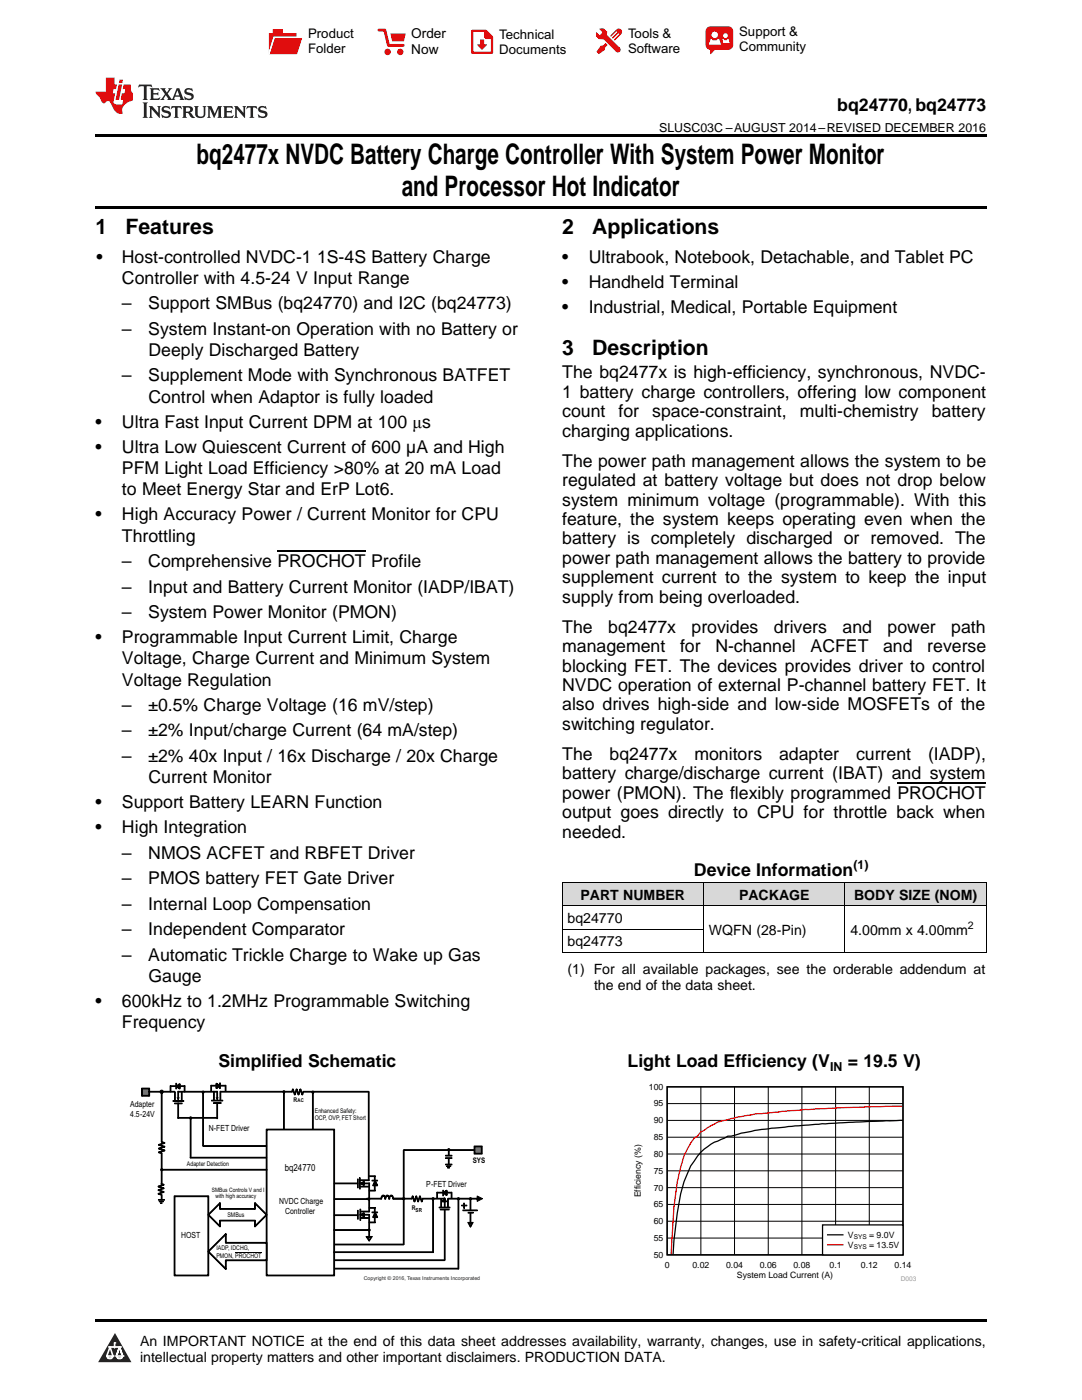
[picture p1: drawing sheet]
<svg xmlns="http://www.w3.org/2000/svg" width="216mm" height="279mm" viewBox="0 0 216 279" stroke-linecap="round" stroke-linejoin="round" font-family="sans-serif">
<g fill="#d8d8d8">
<path d="M112.2 176.1h28.2v4.7h-28.2z"/>
<path d="M140.4 176.1h28.2v4.7h-28.2z"/>
<path d="M168.6 176.1h28.2v4.7h-28.2z"/>
</g>
<path d="M22.9 266l3.3 5.9h-6.6z" fill="#231f20"/>
<path d="M21.3 270.6h1.2l-.3 .5h-.3a.53 .53 0 0 1-.6-.5z" fill-rule="evenodd" fill="#fff"/>
<path d="M21.3 270.6h1.2l-.3 .5h-.3a.53 .53 0 0 1-.6-.5z" fill="none" stroke="#231f20" stroke-width=".33"/>
<path d="M21.3 270.6l1.2 .1-.3 .4h-.5z" fill="none" stroke="#fff" stroke-width=".33"/>
<path d="M22.9 268.9h.1" fill="none" stroke="#fff" stroke-width=".33"/>
<path d="M22.9 268v.9z" fill="#fff"/>
<path d="M22.9 268v.9z" fill="none" stroke="#fff" stroke-width=".33"/>
<circle cx="22.9" cy="268" r=".16" fill="#fff"/>
<path d="M21.8 268.8h.1" fill="none" stroke="#fff" stroke-width=".33"/>
<path d="M21.8 268.8h2.2z" fill="#fff"/>
<path d="M21.8 268.8h2.2z" fill="none" stroke="#fff" stroke-width=".33"/>
<circle cx="24" cy="268.8" r=".16" fill="#fff"/>
<path d="M23.2 270.6h.1" fill="none" stroke="#fff" stroke-width=".33"/>
<path d="M23.8 268.8l-.6 1.8z" fill="#fff"/>
<path d="M23.8 268.8l-.6 1.8z" fill="none" stroke="#fff" stroke-width=".33"/>
<path d="M23.8 268.8l.7 1.8z" fill="#fff"/>
<path d="M23.8 268.8l.7 1.8z" fill="none" stroke="#fff" stroke-width=".33"/>
<path d="M24.4 270.6h.1" fill="none" stroke="#fff" stroke-width=".33"/>
<circle cx="21.3" cy="270.6" r=".16" fill="#fff"/>
<path d="M22 268.8l-.7 1.8z" fill="#fff"/>
<path d="M22 268.8l-.7 1.8z" fill="none" stroke="#fff" stroke-width=".33"/>
<path d="M22 268.8l.5 1.8z" fill="#fff"/>
<path d="M22 268.8l.5 1.8z" fill="none" stroke="#fff" stroke-width=".33"/>
<circle cx="22.5" cy="270.6" r=".16" fill="#fff"/>
<path d="M23.3 270.6h1.2a.63 .63 0 0 1-.6 .5 .63 .63 0 0 1-.6-.5z" fill-rule="evenodd" fill="#fff"/>
<path d="M23.3 270.6h1.2a.63 .63 0 0 1-.6 .5 .63 .63 0 0 1-.6-.5z" fill="none" stroke="#231f20" stroke-width=".33"/>
<path d="M23.3 270.6h1.2l-.4 .5h-.5z" fill="none" stroke="#fff" stroke-width=".33"/>
<path d="M23.2 270.6h.1" fill="none" stroke="#fff" stroke-width=".33"/>
<circle cx="24.5" cy="270.6" r=".16" fill="#fff"/>
<path d="M19 263.2h177.8v.5h-177.8z" fill="#000"/>
<path d="M126.2 216.2h56.6v39.6h-56.6z" fill-rule="evenodd" fill="#fff"/>
<path d="M133.1 216.9h47.1v33.5h-47.1zM180.1 223.6l-16.1 .7-4.7 .4a78.8 78.8 0 0 0-11.4 1.4l-2 .6h-.7l-.6 .4a11.6 11.6 0 0 0-7.4 7.1l-.7 1.6a66.4 66.4 0 0 0-2.2 14.5" fill="none" stroke="#000" stroke-width=".25"/>
<g fill="none" stroke="#000" stroke-width=".2">
<path d="M139.8 216.9v33.5M146.6 216.9v33.5M153.3 216.9v33.5M160 216.9v33.5M166.7 216.9v33.5M173.5 216.9v33.5M133.1 237h47.1M133.1 233.7h47.1M133.1 230.3h47.1M133.1 227h47.1M133.1 223.6h47.1M133.1 220.2h47.1"/>
<path d="M133.1 247.1h47.1M133.1 243.7h47.1M133.1 240.4h47.1"/>
</g>
<path d="M180.1 220.7l-12 .4-7.4 .3-4.1 .4a69.3 69.3 0 0 0-13.4 2.1l-3.4 2-.6 .8-.7 .5a15.5 15.5 0 0 0-2.7 5.8l-.6 2.8-.7 5.1-.6 9.4" fill="none" stroke="#f00" stroke-width=".25"/>
<path d="M164.1 244.5h16.1v5.9h-16.1z" fill-rule="evenodd" fill="#fff"/>
<path d="M164.1 244.5h16.1v5.9h-16.1zM165.1 246.4h3.1" fill="none" stroke="#000" stroke-width=".25"/>
<path d="M165.1 248.4h3.1" fill="none" stroke="#f00" stroke-width=".25"/>
<g fill="#000">
<path d="M76.5 238.5l.3 .2 .1 .6h-.1z" fill-rule="evenodd"/>
<path d="M76.2 238.7l.2-.2 .1 .2-.2 .1-.2 .5h-.1z" fill-rule="evenodd"/>
<path d="M77.3 238.5l.3 .2 .2 .6h-.2z" fill-rule="evenodd"/>
<path d="M77 238.7l.2-.2 .1 .2-.2 .1-.2 .5h-.1z" fill-rule="evenodd"/>
<path d="M78.1 238.5l.3 .2 .2 .6h-.2z" fill-rule="evenodd"/>
<path d="M77.8 238.7l.3-.2v.2l-.2 .1-.1 .5h-.2z" fill-rule="evenodd"/>
</g>
<path d="M76.2 238.7l.2-.2 .1 .2-.2 .1-.2 .5h-.1zM76.5 238.5l.3 .2 .1 .6h-.1zM77 238.7l.2-.2 .1 .2-.2 .1-.2 .5h-.1zM77.3 238.5l.3 .2 .2 .6h-.2zM77.8 238.7l.3-.2v.2l-.2 .1-.1 .5h-.2zM78.1 238.5l.3 .2 .2 .6h-.2z" fill="none" stroke="#000" stroke-width=".2"/>
<path d="M53.2 225.4h13.5v29.1h-13.5z" fill-rule="evenodd" fill="#fff"/>
<g fill="#000">
<path d="M43 219h.7l-.4 .6zM72 236.2l.6-.3v.6zM72 242.4l.6-.3v.7z"/>
<path d="M42.6 217.8h.2v1.8h-.2z" fill-rule="evenodd"/>
<path d="M43.3 217.8h.1v1.6h-.1z" fill-rule="evenodd"/>
<path d="M43.9 217.8h.2v1.8h-.2z" fill-rule="evenodd"/>
<path d="M58.4 217.3l.5 1.1h-.2l.4-1.1 .5 1.1h-.1l.5-1.1 .4 1.1h-.2l.2-.5h.2l-.2 .6h-.2l-.3-1.1h.1l-.5 1.1-.4-1.1h.2l-.5 1.1-.4-1.1h.1l-.2 .5h-.1z" fill-rule="evenodd"/>
<path d="M31.6 236.8l1-.4v.1l-.5-.2 .1-.1 .5 .2-1.1 .5v-.2l1.1 .5-1.1 .4v-.2l1.1 .4-1.1 .5v-.1l.6 .1-.1 .2-.5-.3 1-.4v.2l-1-.5 1-.4v.1z" fill-rule="evenodd"/>
<path d="M32.2 238.4h.1v1.1h-.1z" fill-rule="evenodd"/>
<path d="M32.2 217.9h.1v10h-.1zM31.9 217.9a.35 .35 0 0 1 .7 0 .35 .35 0 0 1-.7 0z" fill-rule="evenodd"/>
<path d="M31.6 228.4l1.2-.4v.2l-.6-.2 .1-.2 .6 .2-1.2 .6v-.2l1.2 .4-1.2 .5v-.2l1.2 .5v.1l-1.2 .4v-.2l.6 .2-.1 .1-.6-.3 1.2-.4v.2l-1.2-.5 1.2-.4v.1l-1.1-.3z" fill-rule="evenodd"/>
<path d="M32.3 233.4h21v.1h-21zM32.1 233.4a.21 .21 0 0 1 .4 0 .21 .21 0 0 1-.4 0z" fill-rule="evenodd"/>
<path d="M34.7 238.7h6.9v15.9h-6.9zM34.9 238.7v15.8h-.1h6.8h-.1v-15.8l.1 .1h-6.8z" fill-rule="evenodd"/>
<path d="M53.1 225.3h13.7v29.3h-13.7zM53.2 225.5l.1-.1v29.1h-.1h13.5h-.1v-29.1l.1 .1z" fill-rule="evenodd"/>
<path d="M66.7 239.2h6.9v.2h-6.9zM73.4 239.3a.21 .21 0 0 1 .4 0 .21 .21 0 0 1-.4 0z" fill-rule="evenodd"/>
<path d="M71.3 235.3h.2v1.8h-.2z" fill-rule="evenodd"/>
<path d="M71.8 236.1h1.9v.2h-1.9z" fill-rule="evenodd"/>
<path d="M71.9 236.7h1.8v.2h-1.8z" fill-rule="evenodd"/>
<path d="M71.9 235.5h1.8v.1h-1.8z" fill-rule="evenodd"/>
<path d="M71.9 236.1l.8-.3v.7zM72 236.1l.7 .3-.2 .1v-.6h.2l-.7 .4z" fill-rule="evenodd"/>
<path d="M82.3 238.7l.5 1.1h-.2l.4-1.1 .5 1.1h-.1l.4-1.1 .4 1.1h-.1l.2-.6 .1 .1-.2 .5h-.1l-.4-1h.2l-.5 1.1-.4-1.1h.1l-.4 1.1-.4-1.1h.1l-.2 .5-.1-.1z" fill-rule="evenodd"/>
<path d="M86.3 239.2h.2v10.7h-.2zM86.2 239.2a.21 .21 0 0 1 .4 0 .21 .21 0 0 1-.4 0z" fill-rule="evenodd"/>
<path d="M71.3 241.6h.2v1.7h-.2z" fill-rule="evenodd"/>
<path d="M71.8 242.4h1.9v.1h-1.9z" fill-rule="evenodd"/>
<path d="M71.9 243h1.8v.2h-1.8z" fill-rule="evenodd"/>
<path d="M71.9 241.7h1.8v.2h-1.8z" fill-rule="evenodd"/>
<path d="M71.9 242.4l.8-.4v.8zM72 242.4l.7 .3-.2 .1v-.7l.2 .1-.7 .3z" fill-rule="evenodd"/>
<path d="M73.2 246.8l.5 .7h-.1l.5-.7v.1h-.9zM73 246.8h1.3l-.6 .9z" fill-rule="evenodd"/>
</g>
<g fill="none" stroke="#000" stroke-width=".2">
<path d="M32.2 217.9h.1v10h-.1zM42.2 219.6h2.3v.1h-2.3zM42.2 219.6h2.3M42.6 217.8h.2v1.8h-.2zM43.3 217.8h.1v1.6h-.1zM43.9 217.8h.2v1.8h-.2zM44 217.8h14.3v.2h-14.3zM44 217.9h14.3M58.4 217.3l.5 1.1h-.2l.4-1.1 .5 1.1h-.1l.5-1.1 .4 1.1h-.2l.2-.5h.2l-.2 .6h-.2l-.3-1.1h.1l-.5 1.1-.4-1.1h.2l-.5 1.1-.4-1.1h.1l-.2 .5h-.1zM60.5 217.8h13.1v.2h-13.1zM60.5 217.9h13.1v17.7M73.5 217.9h.2v17.7h-.2z"/>
<path d="M31.6 236.8l1-.4v.1l-.5-.2 .1-.1 .5 .2-1.1 .5v-.2l1.1 .5-1.1 .4v-.2l1.1 .4-1.1 .5v-.1l.6 .1-.1 .2-.5-.3 1-.4v.2l-1-.5 1-.4v.1zM31.6 228.4l1.2-.4v.2l-.6-.2 .1-.2 .6 .2-1.2 .6v-.2l1.2 .4-1.2 .5v-.2l1.2 .5v.1l-1.2 .4v-.2l.6 .2-.1 .1-.6-.3 1.2-.4v.2l-1.2-.5 1.2-.4v.1l-1.1-.3zM32.2 230.2h.1v6.1h-.1zM32.2 238.4h.1v1.1h-.1zM32.3 233.4h21v.1h-21zM32.3 230.2v6.1M34.7 238.7h6.9v15.9h-6.9zM34.9 238.7l-.1 .1h6.8l-.1-.1v15.8h.1h-6.8h.1zM35.5 223h7.9v.2h-7.9zM35.5 223.1h7.9M43.3 220.1h.1v3.2h-.1zM43.3 220.1v3.2"/>
<path d="M53.1 225.3h13.7v29.3h-13.7zM53.2 225.5h13.5l-.1-.1v29.1h.1h-13.5h.1v-29.1zM66.7 236.1h4.7v.2h-4.7zM66.7 239.2h6.9v.2h-6.9zM66.7 236.2h4.7M71.3 235.3h.2v1.8h-.2zM71.7 235.1h.2v2.2h-.2zM71.8 236.1h1.9v.2h-1.9zM71.8 235.1v2.2M71.9 236.7h1.8v.2h-1.8zM71.9 235.5h1.8v.1h-1.8zM71.9 236.1l.8-.3v.7z"/>
<path d="M72 236.1v.2l.7-.4h-.2v.6l.2-.1zM73.6 236.1h.1v5.8h-.1zM73.7 236.1v5.8M80.5 239.1h.1v9.3h-.1zM80.6 239.1v9.3M82.3 238.7l.5 1.1h-.2l.4-1.1 .5 1.1h-.1l.4-1.1 .4 1.1h-.1l.2-.6 .1 .1-.2 .5h-.1l-.4-1h.2l-.5 1.1-.4-1.1h.1l-.4 1.1-.4-1.1h.1l-.2 .5-.1-.1zM86.3 239.2h.2v10.7h-.2zM66.7 242.4h4.7v.2h-4.7zM66.7 242.5h4.7M71.3 241.6h.2v1.7h-.2zM71.8 241.3h.2v2.3h-.2zM71.8 242.4h1.9v.1h-1.9z"/>
<path d="M71.9 241.3v2.3M71.9 243h1.8v.2h-1.8zM71.9 241.7h1.8v.2h-1.8zM71.9 242.4l.8-.4v.8zM72 242.4v.1l.7-.3-.2-.1v.7l.2-.1zM73 246.8h1.3l-.6 .9zM73.2 246.8v.1h.9v-.1l-.5 .7h.1zM73.6 242.5h.1v4.4h-.1zM73.7 242.5v4.4"/>
<circle cx="32.3" cy="217.9" r=".32"/>
<circle cx="32.3" cy="233.4" r=".21"/>
<circle cx="73.6" cy="239.3" r=".21"/>
<circle cx="86.4" cy="239.2" r=".21"/>
</g>
<path d="M28.3 217.2h1.5v1.5h-1.5z" fill-rule="evenodd" fill="#06f"/>
<g fill="#000">
<path d="M35.2 219h.7l-.3 .6z"/>
<path d="M28.2 217.2h1.7v1.6h-1.7zM28.3 217.3l.1-.1v1.5l-.1-.1h1.5l-.1 .1v-1.5l.1 .1z" fill-rule="evenodd"/>
<path d="M34.8 218h.2v1.7h-.2z" fill-rule="evenodd"/>
<path d="M35.5 217.8h.1v1.6h-.1z" fill-rule="evenodd"/>
<path d="M36.2 217.9h.2v1.8h-.2z" fill-rule="evenodd"/>
<path d="M40.4 218h.2v10.7h-.2zM40.3 218a.21 .21 0 0 1 .4 0 .21 .21 0 0 1-.4 0z" fill-rule="evenodd"/>
<path d="M56.6 217.9h.1v7.4h-.1zM56.4 217.9a.25 .25 0 0 1 .5 0 .25 .25 0 0 1-.5 0z" fill-rule="evenodd"/>
<path d="M62.3 218h.2v7.3h-.2zM62.2 218a.21 .21 0 0 1 .4 0 .21 .21 0 0 1-.4 0z" fill-rule="evenodd"/>
<path d="M31.6 239.4h1.2v.1h-1.2z" fill-rule="evenodd"/>
<path d="M31.8 239.7h.8v.2h-.8z" fill-rule="evenodd"/>
<path d="M34.8 220.1h1.6v.2h-1.6z" fill-rule="evenodd"/>
<path d="M38 223.1h.1v7.9h-.1zM37.8 223.1a.25 .25 0 0 1 .5 0 .25 .25 0 0 1-.5 0z" fill-rule="evenodd"/>
<path d="M42.6 220h1.5v.2h-1.5z" fill-rule="evenodd"/>
<path d="M89.4 239.1h5.9v.2h-5.9zM95.2 238.7l1.1 .5-1.1 .6z" fill-rule="evenodd"/>
<path d="M93.8 239.2h.2v2.3h-.2zM93.7 239.2a.21 .21 0 0 1 .4 0 .21 .21 0 0 1-.4 0z" fill-rule="evenodd"/>
<path d="M32 240h.3v.2h-.3z" fill-rule="evenodd"/>
<path d="M66.6 245.4h7.1v.2h-7.1zM73.4 245.5a.25 .25 0 0 1 .5 0 .25 .25 0 0 1-.5 0z" fill-rule="evenodd"/>
<path d="M92.1 240.5h1.1v.2h-1.1z" fill-rule="evenodd"/>
<path d="M92.5 240.1h.2v1h-.2z" fill-rule="evenodd"/>
<path d="M93.4 242h1v.1h-1z" fill-rule="evenodd"/>
<path d="M93.5 244l.4 .7h-.1l.4-.7 .1 .1h-.8zM93.3 244h1.1l-.5 .9z" fill-rule="evenodd"/>
</g>
<g fill="none" stroke="#000" stroke-width=".2">
<path d="M28.2 217.2h1.7v1.6h-1.7zM28.3 217.3h1.5l-.1-.1v1.5l.1-.1h-1.5l.1 .1v-1.5zM29.7 217.8h5.2v.2h-5.2zM29.7 217.9h5.2M34.5 219.6h2.2v.2h-2.2zM34.5 219.7h2.2M34.8 218h.2v1.7h-.2zM35.5 217.8h.1v1.6h-.1zM35.6 217.8h7.7v.2h-7.7zM35.6 217.9h7.7M36.2 217.9h.2v1.8h-.2zM40.4 218h.2v10.7h-.2z"/>
<path d="M56.6 217.9h.1v7.4h-.1zM62.3 218h.2v7.3h-.2zM31.6 239.4h1.2v.1h-1.2zM31.8 239.7h.8v.2h-.8zM34.8 220.1h1.6v.2h-1.6zM35.5 220.1h.1v3.1h-.1zM35.6 220.1v3.1M38 231h15.2v.1h-15.2zM38 223.1h.1v7.9h-.1zM38 231h15.2M40.5 228.6h12.7v.2h-12.7zM40.5 228.7h12.7"/>
<path d="M42.6 220h1.5v.2h-1.5zM89.4 239.1h5.9v.2h-5.9zM93.8 239.2h.2v2.3h-.2zM95.2 238.7l1.1 .5-1.1 .6zM32 240h.3v.2h-.3zM66.6 249.8h19.9v.2h-19.9zM66.6 245.4h7.1v.2h-7.1zM66.6 249.9h19.9M66.8 248.3h13.8v.2h-13.8zM66.8 248.4h13.8M92.1 240.5h1.1v.2h-1.1zM92.4 241.5h2.8v.1h-2.8z"/>
<path d="M92.4 241.6h2.8M92.5 240.1h.2v1h-.2zM93.3 244h1.1l-.5 .9zM93.4 242h1v.1h-1zM93.5 244v.1h.8l-.1-.1-.4 .7h.1zM93.8 242.1h.2v2h-.2zM93.9 242.1v2"/>
<circle cx="40.5" cy="218" r=".21"/>
<circle cx="56.7" cy="217.9" r=".21"/>
<circle cx="62.4" cy="218" r=".21"/>
<circle cx="38" cy="223.1" r=".21"/>
<circle cx="93.9" cy="239.2" r=".21"/>
<circle cx="73.7" cy="245.5" r=".21"/>
</g>
<path d="M94.7 228.8h1.4v1.4h-1.4z" fill-rule="evenodd" fill="#06f"/>
<g fill="#000">
<path d="M88.7 239.1l.3 .7h-.7z"/>
<path d="M88.6 239.2h.1l-.3 .6-.1-.1h.7l-.1 .1zM88.6 239.1l.4 .8-.7-.1z" fill-rule="evenodd"/>
<path d="M94.6 228.7h1.6v1.6h-1.6zM94.7 228.9l.1-.1v1.4h-.1h1.4h-.1v-1.4l.1 .1z" fill-rule="evenodd"/>
<path d="M87.9 241.3h1.7v.2h-1.7z" fill-rule="evenodd"/>
<path d="M87.9 239.2h.2v1.8h-.2z" fill-rule="evenodd"/>
<path d="M88.7 239.1h.1v1.9h-.1z" fill-rule="evenodd"/>
<path d="M89.3 239.2h.2v1.8h-.2z" fill-rule="evenodd"/>
</g>
<path d="M87.9 239.2h.2v1.8h-.2zM88.6 239.2l.3 .6 .1-.1h-.7l.1 .1 .3-.6zM88.6 239.1l.4 .8-.7-.1zM88.7 239.1h.1v1.9h-.1zM89.3 239.2h.2v1.8h-.2zM94.6 228.7h1.6v1.6h-1.6zM94.7 228.9h1.4l-.1-.1v1.4h.1h-1.4h.1v-1.4zM87.6 240.9h2.2v.2h-2.2zM87.6 241h2.2M87.9 241.3h1.7v.2h-1.7z" fill="none" stroke="#000" stroke-width=".2"/>
<path d="M41.6 242.4l2.3-2.3v1.2h7v-1.2l2.3 2.3-2.3 2.4v-1.2h-7v1.2z" fill-rule="evenodd" fill="#fff"/>
<path d="M43.8 240.1h.2v1.2l-.1-.1h7l-.1 .1 .1-1.3 2.4 2.4-2.4 2.4-.1-1.2 .1 .1h-7l.1-.1-.1 1.2-2.4-2.4zM43.8 240.1l.2 .1-2.4 2.3v-.1l2.4 2.3-.2 .1 .1-1.3h7l.1 1.3-.2-.1 2.3-2.3v.1l-2.3-2.3 .2-.1-.1 1.2h-7z" fill-rule="evenodd" fill="#000"/>
<path d="M43.8 240.1l.1 1.2h7l.1-1.2-.2 .1 2.3 2.3v-.1l-2.3 2.3 .2 .1-.1-1.3h-7l-.1 1.3 .2-.1-2.4-2.3v.1l2.4-2.3zM43.8 240.1h.2v1.2l-.1-.1h7l-.1 .1 .1-1.3 2.4 2.4-2.4 2.4-.1-1.2 .1 .1h-7l.1-.1-.1 1.2-2.4-2.4z" fill="none" stroke="#000" stroke-width=".2"/>
<path d="M41.6 249.8l3.5-3.5v1.7h8.1v3.5h-8.1v1.8z" fill-rule="evenodd" fill="#fff"/>
<g fill="#000">
<path d="M35.3 216.8l.5-.4v.8zM43.2 216.3l.6 .4-.6 .4zM74.9 235.7l.4 .9h-.8zM88.5 238.1l.6-.4v.8zM74.9 242l.4 .9h-.8z"/>
<path d="M33.9 216.7h.2v1.2h-.2z" fill-rule="evenodd"/>
<path d="M35.1 216.2h.1v1.1h-.1z" fill-rule="evenodd"/>
<path d="M35.2 216.7l.7-.4v1h-.1l-.6-.4zM35.3 216.7l.6 .4-.2 .1v-.8l.2 .1-.6 .4z" fill-rule="evenodd"/>
<path d="M36.8 216.7h.1v1.2h-.1z" fill-rule="evenodd"/>
<path d="M42 216.6h.2v1.2h-.2z" fill-rule="evenodd"/>
<path d="M43.1 216.4l.2-.1v.8l-.2-.1 .6-.4v.2zM43.1 216.3l.2-.1 .6 .5-.7 .5-.1-.1z" fill-rule="evenodd"/>
<path d="M43.8 216.1h.2v1.1h-.2z" fill-rule="evenodd"/>
<path d="M44.9 216.6h.2v1.2h-.2z" fill-rule="evenodd"/>
<path d="M73.7 234.7h1.2v.1h-1.2z" fill-rule="evenodd"/>
<path d="M73.7 237.5h1.2v.2h-1.2z" fill-rule="evenodd"/>
<path d="M74.2 235.5h1.1v.2h-1.1z" fill-rule="evenodd"/>
<path d="M74.8 235.6l.5 1h-.9zM74.8 235.7h.1l-.4 .9v-.1h.8l-.1 .1z" fill-rule="evenodd"/>
<path d="M78.5 239.1h2.1v.2h-2.1zM80.3 239.2a.25 .25 0 0 1 .5 0 .25 .25 0 0 1-.5 0z" fill-rule="evenodd"/>
<path d="M87.1 237.9h.2v1.3h-.2z" fill-rule="evenodd"/>
<path d="M88.3 237.5h.2v1.2h-.2z" fill-rule="evenodd"/>
<path d="M88.9 230.6h1.3v.1h-1.3z" fill-rule="evenodd"/>
<path d="M88.9 231h1.3v.2h-1.3z" fill-rule="evenodd"/>
<path d="M88.9 232.3h1.3v.2h-1.3z" fill-rule="evenodd"/>
<path d="M89.1 232.6h.8v.2h-.8z" fill-rule="evenodd"/>
<path d="M88.5 238l.7-.4v.9l-.2 .1-.5-.4zM88.6 238l.6 .4-.2 .1v-.8l.2 .1-.6 .4z" fill-rule="evenodd"/>
<path d="M89.3 233h.4v.1h-.4z" fill-rule="evenodd"/>
<path d="M89.5 231.2h.1v1.1h-.1z" fill-rule="evenodd"/>
<path d="M89.5 229.4h.1v1.2h-.1zM89.3 229.4a.25 .25 0 0 1 .5 0 .25 .25 0 0 1-.5 0z" fill-rule="evenodd"/>
<path d="M90 237.9h.2v1.3h-.2z" fill-rule="evenodd"/>
<path d="M91.4 239.2h.2v14.1h-.2zM91.3 239.2a.21 .21 0 0 1 .4 0 .21 .21 0 0 1-.4 0z" fill-rule="evenodd"/>
<path d="M45 246.2l.1 .1v1.7v-.1l8.2 .1v3.6h-8.2v-.1v1.8h-.1l-3.5-3.5zM45 246.3h.1l-3.5 3.5v-.1l3.5 3.5-.1 .1 .1-1.9h8.1l-.1 .1v-3.5l.1 .1h-8.1z" fill-rule="evenodd"/>
<path d="M73.7 241h1.2v.1h-1.2z" fill-rule="evenodd"/>
<path d="M73.7 243.9h1.2v.1h-1.2z" fill-rule="evenodd"/>
<path d="M74.2 241.9h1.1v.1h-1.1z" fill-rule="evenodd"/>
<path d="M74.8 242l.5 1h-.9zM74.8 242.1h.1l-.4 .8v-.1h.8l-.1 .1z" fill-rule="evenodd"/>
</g>
<g fill="none" stroke="#000" stroke-width=".2">
<path d="M112.2 176.1h84.6M112.2 176.1v14M140.4 176.1v14M168.6 176.1v14M196.8 176.1v14M112.2 190.1h84.6M112.2 185.4h28.2M112.2 180.7h84.6M33.9 216.7h.2v1.2h-.2zM34 216.7h2.9v.1h-2.9zM34 216.8h2.9M35.1 216.2h.1v1.1h-.1z"/>
<path d="M35.2 216.7l.7-.4v1h-.1l-.6-.4zM35.3 216.7l.6 .4-.2 .1v-.8l.2 .1-.6 .4zM36.8 216.7h.1v1.2h-.1zM42 216.6h.2v1.2h-.2zM42.1 216.6h2.9v.2h-2.9zM42.1 216.7h2.9M43.1 216.3l.2-.1 .6 .5-.7 .5-.1-.1zM43.1 216.4l.2-.1v.8l-.2-.1 .6-.4v.2zM43.8 216.1h.2v1.1h-.2zM44.9 216.6h.2v1.2h-.2zM73.2 239.1h2.9v.2h-2.9zM73.2 239.2h2.9"/>
<path d="M73.7 234.7h1.2v.1h-1.2zM73.7 237.5h1.2v.2h-1.2zM74.2 235.5h1.1v.2h-1.1zM74.7 234.7h.2v2.9h-.2zM74.8 234.7v2.9M74.8 235.7l.4 .9 .1-.1h-.8v.1l.4-.9zM74.8 235.6l.5 1h-.9zM78.5 239.1h2.1v.2h-2.1zM78.5 239.1h3.7v.2h-3.7zM78.5 239.2h3.7M80.5 229.5h.1v9.8h-.1zM80.6 229.4h14.1v.2h-14.1z"/>
<path d="M84.2 239.1h4.5v.2h-4.5zM84.2 239.2h4.5M87.1 237.9h.2v1.3h-.2zM87.2 237.9h2.9v.2h-2.9zM87.2 238h2.9M88.3 237.5h.2v1.2h-.2zM88.5 238l.7-.4v.9l-.2 .1-.5-.4zM88.6 238l.6 .4-.2 .1v-.8l.2 .1-.6 .4zM88.9 230.6h1.3v.1h-1.3zM88.9 231h1.3v.2h-1.3zM88.9 232.3h1.3v.2h-1.3zM89.1 232.6h.8v.2h-.8z"/>
<path d="M89.3 233h.4v.1h-.4zM89.5 229.4h.1v1.2h-.1zM89.5 231.2h.1v1.1h-.1zM90 237.9h.2v1.3h-.2zM91.4 239.2h.2v14.1h-.2zM94.7 229.5h-14.1v9.8M45 246.3l.1 1.8h8.1l-.1-.1v3.5l.1-.1h-8.1l-.1 1.9 .1-.1-3.5-3.5v.1l3.5-3.5zM45 246.2l.1 .1v1.7v-.1l8.2 .1v3.6h-8.2v-.1v1.8h-.1l-3.5-3.5zM46.9 250h5.3M66.8 251.4h21.9v.2h-21.9zM66.8 253.1h24.7v.2h-24.7zM66.8 251.5h21.9"/>
<path d="M66.8 253.2h24.7M73.7 241h1.2v.1h-1.2zM73.7 243.9h1.2v.1h-1.2zM74.2 241.9h1.1v.1h-1.1zM74.7 241.1h.2v2.8h-.2zM74.8 241.1v2.8M74.8 242.1l.4 .8 .1-.1h-.8v.1l.4-.8zM74.8 242l.5 1h-.9zM88.7 241.5h.1v10h-.1zM88.7 241.5v10"/>
<circle cx="80.6" cy="239.2" r=".21"/>
<circle cx="89.5" cy="229.4" r=".21"/>
<circle cx="91.5" cy="239.2" r=".21"/>
</g>
<path d="M19 26.8h177.8v.6h-177.8zM19 41.2h177.8v.5h-177.8zM112.2 190.1h.1zM168.5 190.1h.1zM196.7 190.1h.1z" fill="#000"/>
<path d="M27.7 16.9l-.1 .6 .6-.3h.5v.2v2.2l-.2 .4h1l-.2-.4v-2.2v-.2h.5l.6 .3-.2-.6zM29.9 17.6l.2 .4v1.6l-.2 .4h1.9l.1-.6a1.09 1.09 0 0 1-1.3 .1v-.6h.6l.4 .2v-.7l-.2 .2h-.8v-.6l.2-.1a1.01 1.01 0 0 1 1 .3l-.1-.6zM32 17.6l.9 1.2-1 1.2h.9l-.2-.3 .5-.7 .5 .7-.3 .3h1.7l-.2-.3 .1-.4h1l.1 .4-.2 .3h1l-.3-.4-.7-2h-.5l-1 2.2-.8-1.1 .9-1.1h-.9l.2 .2-.4 .7-.4-.7 .2-.2zM35.4 18l.4 1h-.8zM37 17.7a.66 .66 0 0 0-.2 .8 .66 .66 0 0 0 .6 .4l.7 .2 .1 .2a.8 .8 0 0 1-.7 .4 .8 .8 0 0 1-.7-.5l.1 .8 .2-.2a.94 .94 0 0 0 1.1 .1 .94 .94 0 0 0 .4-.9 1.48 1.48 0 0 0-1.3-.6v-.4a1.1 1.1 0 0 1 1.2 .2l-.2-.6-.2 .1-.5-.1zM28.5 20.4l.2 .4v2.3l-.2 .4h1l-.2-.4v-2.3l.2-.4zM29.7 21.2l.2 .4v1.5l-.2 .4h.8l-.3-.4 .1-1.3 1.6 1.8v-2l.2-.4h-.7l.2 .2v1.1l-1.2-1.3zM32.5 21.3a.66 .66 0 0 0-.2 .8 .66 .66 0 0 0 .6 .4l.6 .2 .2 .2a.8 .8 0 0 1-.8 .4 .8 .8 0 0 1-.7-.5l.2 .7 .2-.1a.94 .94 0 0 0 1 .1 .94 .94 0 0 0 .5-1 1.47 1.47 0 0 0-1.3-.6l-.1-.3a1.1 1.1 0 0 1 1.3 .2l-.2-.6-.2 .1-.5-.2zM34.3 21.2l-.2 .6a.64 .64 0 0 1 .8-.3v1.6l-.2 .4h1l-.3-.4 .1-1.6a.66 .66 0 0 1 .8 .3l-.2-.6zM36.3 21.2l.3 .4v1.5l-.3 .4h1l-.2-.2v-.7h.5l.1 .1a.8 .8 0 0 0 1.2 .7l-1-1a.62 .62 0 0 0 .6-.5 .62 .62 0 0 0-.6-.7zM37.1 21.5h.1a.48 .48 0 0 1 .6 0 .48 .48 0 0 1 .1 .6l-.2 .1-.6 .1zM38.7 21.2l.2 .2a2.29 2.29 0 0 0 .4 2 1.05 1.05 0 0 0 1.7-.7v-1.3l.2-.2h-.8l.2 .4v1.1a.61 .61 0 0 1-.6 .6 .61 .61 0 0 1-.6-.6v-1.1l.3-.4zM41.3 21.2l.3 .4v1.5l-.3 .4h.8l-.2-.4v-1.4l.8 1.9 .9-1.9v1.4l-.2 .4h.9l-.2-.4v-1.5l.2-.4h-.8l-.7 1.5-.6-1.5zM44.5 21.2l.2 .4v1.5l-.2 .4h1.9l.2-.6a1.1 1.1 0 0 1-1.4 .2v-.7h.6l.4 .2v-.6l-.2 .1-.8 .1v-.6l.2-.1a1.02 1.02 0 0 1 1.1 .2l-.2-.5zM46.7 21.2l.2 .4v1.5l-.2 .4h.8l-.3-.4 .1-1.3 1.6 1.8v-2l.2-.4h-.7l.2 .2v1.1l-1.2-1.3zM49.3 21.2l-.1 .6a.64 .64 0 0 1 .8-.3v1.6l-.3 .4h1l-.2-.4v-1.6a.66 .66 0 0 1 .8 .3l-.1-.6zM51.7 21.3a.66 .66 0 0 0-.2 .7 .66 .66 0 0 0 .7 .5l.6 .2 .1 .2a.8 .8 0 0 1-.7 .4 .8 .8 0 0 1-.7-.5l.1 .7 .2-.1a.94 .94 0 0 0 1.1 .1 .94 .94 0 0 0 .4-1 1.48 1.48 0 0 0-1.2-.6l-.1-.3a1.1 1.1 0 0 1 1.2 .2l-.2-.6-.1 .1-.6-.2z" fill="#231f20"/>
<path d="M21.1 15.5v2.8h-2v.4l.9 .9a.96 .96 0 0 0 1 1 .59 .59 0 0 1 .5-.4 .59 .59 0 0 1 .5 .3l.4 .8a1.61 1.61 0 0 0 2.1 1.3 1.63 1.63 0 0 1 1.1-2.2l.9-.3v-1.5a1.6 1.6 0 0 1-.4-1.7h-1.4l-.2 .9h.5l-.2 .8h-.5l-.2 1v.3h.5l-.2 .9h-.7a.74 .74 0 0 1-1-.6l.3-1.6h-.5l.2-.8h.5l.1-.9h-.4v-1.4zM23.7 16.9l-.7 3h.8l.6-3zM23.8 15.9l-.1 .7h.7l.2-.7z" fill="#ee1d23"/>
<g fill="#d60000">
<path d="M54.4 5.8h2v.8h2.8v4.2h-5.5v-4.2h.7z" fill-rule="evenodd"/>
<path d="M54.7 7.5h5.6l-1 3.3h-5.6z" fill-rule="evenodd"/>
</g>
<path d="M54.6 7.4h5.8l-.1 .1h-5.5l-1.1 3.3z" fill-rule="evenodd" fill="#fff"/>
<path d="M54.6 7.4h5.8l-.1 .1h-5.5l-1.1 3.3z" fill="none" stroke="#fff" stroke-width=".2"/>
<path d="M75.6 6h1.2l.7 3.1h3" fill="none" stroke="#d60000" stroke-width=".56"/>
<g fill="#d60000">
<path d="M77.9 6.7h3.1l-.4 1.5h-2.3z" fill-rule="evenodd"/>
<circle cx="77.3" cy="10.4" r=".64"/>
<circle cx="79.9" cy="10.4" r=".64"/>
</g>
<path d="M94.2 6.2h2.7l1.3 1.2v3.1h-4z" fill="none" stroke="#d60000" stroke-width=".44"/>
<g fill="#d60000">
<path d="M95.8 7.9h.8v1h.6l-1 1.1-1-1v-.1h.6z" fill-rule="evenodd"/>
<path d="M96.6 6.2h.3l1.3 1.2v.4h-1.3l-.3-.4z" fill-rule="evenodd"/>
<path d="M119.6 5.7h.9l.6 .6 .1 .7 2.5 2.5-.8 .8-2.3-2.3-1.1-.2-.6-.6v-.8l.7 .6 .5-.4v-.2l-.4-.5z" fill-rule="evenodd"/>
<path d="M119.9 9.1h.4l.5-.5 .4 .4-.5 .5v.4l-1.2 .9-.5-.5z" fill-rule="evenodd"/>
<path d="M123 5.9a.67 .67 0 0 1 .9 0 .67 .67 0 0 1 0 .9z" fill-rule="evenodd"/>
<path d="M123 5.9l.9 .9-1.2 1.2h-.2l.1-.2 .9-.9 .1-.2h-.3l-.9 1h-.2v-.2l.9-1 .1-.2h-.3l-.9 1h-.2v-.2z" fill-rule="evenodd"/>
<circle cx="123.3" cy="9.9" r=".54"/>
</g>
<path d="M121.1 6.3l-.1 .7" fill="none" stroke="#d60000" stroke-width=".2"/>
<g fill="#d60000">
<path d="M141.1 5.5l.6-.2h3.6a.95 .95 0 0 1 1 .9v2.8a.95 .95 0 0 1-1 .9h-3.6a.95 .95 0 0 1-.9-.9v-2.8z" fill-rule="evenodd"/>
<path d="M141.7 9.9h.9l-.7 .9h-.2z" fill-rule="evenodd"/>
</g>
<g fill="#fff">
<path d="M144.3 8.6h1.3z"/>
<path d="M141.8 7.8h.3l.1 .2h.8l.2-.2h.3l.4 1.1h-2.5z" fill-rule="evenodd"/>
<path d="M144.2 7.8h.2l.2 .2h.4l.2-.2h.2l.2 .8h-1.3z" fill-rule="evenodd"/>
<circle cx="142.6" cy="6.9" r=".65"/>
<circle cx="144.8" cy="7.1" r=".48"/>
</g>
<path d="M55.4 110h17.6M179.1 156.3h17.6" fill="none" stroke="#000" stroke-width=".25"/>
<g font-size="5.6">
<text x="39.2" y="32.8">bq2477x NVDC Battery Charge Controller With System Power Monitor</text>
<text x="80.2" y="39.2">and Processor Hot Indicator</text>
</g>
<g font-size="4.2">
<text x="19" y="46.7">1</text>
<text x="25" y="46.7">Features</text>
<text x="112.2" y="46.7">2</text>
<text x="118.2" y="46.7">Applications</text>
<text x="112.2" y="70.9">3</text>
<text x="118.2" y="70.9">Description</text>
</g>
<g font-size="3.5">
<text x="167.1" y="22.2">bq24770, bq24773</text>
<text x="19.2" y="52.4">•</text>
<text x="24.3" y="52.4">Host-controlled NVDC-1</text>
<text x="63.3" y="52.4">1S-4S Battery Charge</text>
<text x="112.2" y="52.4">•</text>
<text x="117.5" y="52.4">Ultrabook, Notebook, Detachable, and Tablet PC</text>
<text x="24.3" y="56.7">Controller with 4.5-24 V Input Range</text>
<text x="112.2" y="57.4">•</text>
<text x="117.5" y="57.4">Handheld Terminal</text>
<text x="24.3" y="61.7">–</text>
<text x="29.6" y="61.7">Support SMBus (bq24770) and I2C (bq24773)</text>
<text x="112.2" y="62.4">•</text>
<text x="117.5" y="62.4">Industrial, Medical, Portable Equipment</text>
<text x="24.3" y="66.8">–</text>
<text x="29.6" y="66.8">System Instant-on Operation with no Battery or</text>
<text x="29.6" y="71">Deeply Discharged Battery</text>
<text x="24.3" y="76.1">–</text>
<text x="29.6" y="76.1">Supplement Mode with Synchronous BATFET</text>
<text x="112.2" y="75.5">The bq2477x is high-efficiency, synchronous, NVDC-</text>
<text x="29.6" y="80.4">Control when Adaptor is fully loaded</text>
<text x="112.2" y="79.4">1 battery charge controllers, offering low component</text>
<text x="112.2" y="83.3">count</text>
<text x="123.4" y="83.3">for</text>
<text x="130.1" y="83.3">space-constraint,</text>
<text x="159.6" y="83.3">multi-chemistry</text>
<text x="185.9" y="83.3">battery</text>
<text x="19" y="85.4">•</text>
<text x="24.3" y="85.4">Ultra Fast Input Current DPM at 100 μs</text>
<text x="112.2" y="87.2">charging applications.</text>
<text x="19" y="90.4">•</text>
<text x="24.3" y="90.4">Ultra Low Quiescent Current of 600 µA and High</text>
<text x="24.3" y="94.6">PFM Light Load Efficiency &gt;80% at 20 mA Load</text>
<text x="112.2" y="93.1">The power path management allows the system to be</text>
<text x="24.3" y="98.8">to Meet Energy Star and ErP Lot6.</text>
<text x="112.2" y="97">regulated at battery voltage but does not drop below</text>
<text x="112.2" y="100.9">system minimum voltage (programmable). With this</text>
<text x="19" y="103.9">•</text>
<text x="24.3" y="103.9">High Accuracy Power / Current Monitor for CPU</text>
<text x="112.2" y="104.8">feature, the system keeps operating even when the</text>
<text x="24.3" y="108.1">Throttling</text>
<text x="24.3" y="113.2">–</text>
<text x="29.6" y="113.2">Comprehensive PROCHOT Profile</text>
<text x="112.2" y="108.7">battery is completely discharged or removed. The</text>
<text x="112.2" y="112.5">power path management allows the battery to provide</text>
<text x="24.3" y="118.3">–</text>
<text x="29.6" y="118.3">Input and Battery Current Monitor (IADP/IBAT)</text>
<text x="112.2" y="116.4">supplement current to the system to keep the input</text>
<text x="24.3" y="123.3">–</text>
<text x="29.6" y="123.3">System Power Monitor (PMON)</text>
<text x="112.2" y="120.3">supply from being overloaded.</text>
<text x="19" y="128.3">•</text>
<text x="24.3" y="128.3">Programmable Input Current Limit, Charge</text>
<text x="112.2" y="126.3">The</text>
<text x="112.2" y="130.1">management</text>
<text x="121.4" y="126.3">bq2477x</text>
<text x="135.7" y="130.1">for</text>
<text x="138" y="126.3">provides</text>
<text x="142.7" y="130.1">N-channel</text>
<text x="154.4" y="126.3">drivers</text>
<text x="161.7" y="130.1">ACFET</text>
<text x="168.1" y="126.3">and</text>
<text x="176.2" y="130.1">and</text>
<text x="177.1" y="126.3">power</text>
<text x="185" y="130.1">reverse</text>
<text x="189.8" y="126.3">path</text>
<text x="24.3" y="132.6">Voltage, Charge Current and Minimum System</text>
<text x="24.3" y="136.8">Voltage Regulation</text>
<text x="112.2" y="134">blocking FET. The devices provides driver to control</text>
<text x="112.2" y="137.9">NVDC operation of external P-channel battery FET. It</text>
<text x="24.3" y="141.9">–</text>
<text x="29.6" y="141.9">±0.5% Charge Voltage (16 mV/step)</text>
<text x="112.2" y="141.8">also drives high-side and low-side MOSFETs of the</text>
<text x="24.3" y="147">–</text>
<text x="29.6" y="147">±2% Input/charge Current (64 mA/step)</text>
<text x="112.2" y="145.7">switching regulator.</text>
<text x="24.3" y="152">–</text>
<text x="29.6" y="152">±2% 40x Input / 16x Discharge / 20x Charge</text>
<text x="112.2" y="151.6">The</text>
<text x="112.2" y="155.5">battery charge/discharge current (IBAT) and system</text>
<text x="121.6" y="151.6">bq2477x</text>
<text x="138.6" y="151.6">monitors</text>
<text x="155.5" y="151.6">adapter</text>
<text x="170.8" y="151.6">current</text>
<text x="185.2" y="151.6">(IADP),</text>
<text x="19" y="161.3">•</text>
<text x="24.3" y="161.3">Support Battery LEARN Function</text>
<text x="29.6" y="156.3">Current Monitor</text>
<text x="112.2" y="159.4">power (PMON). The flexibly programmed PROCHOT</text>
<text x="19" y="166.3">•</text>
<text x="24.3" y="166.3">High Integration</text>
<text x="112.2" y="163.3">output goes directly to CPU for throttle back when</text>
<text x="112.2" y="167.1">needed.</text>
<text x="24.3" y="171.4">–</text>
<text x="29.6" y="171.4">NMOS ACFET and RBFET Driver</text>
<text x="24.3" y="176.5">–</text>
<text x="29.6" y="176.5">PMOS battery FET Gate Driver</text>
<text x="138.5" y="174.9">Device Information</text>
<text x="24.3" y="181.5">–</text>
<text x="29.6" y="181.5">Internal Loop Compensation</text>
<text x="24.3" y="186.6">–</text>
<text x="24.3" y="191.7">–</text>
<text x="29.6" y="186.6">Independent Comparator</text>
<text x="29.6" y="191.7">Automatic Trickle Charge to Wake up Gas</text>
<text x="29.6" y="195.9">Gauge</text>
<text x="19" y="200.9">•</text>
<text x="24.3" y="200.9">600kHz to 1.2MHz Programmable Switching</text>
<text x="24.3" y="205.2">Frequency</text>
<text x="43.6" y="213">Simplified Schematic</text>
<text x="125.2" y="213">Light Load Efficiency (V</text>
<text x="169.2" y="213">= 19.5 V)</text>
</g>
<g font-size="2.8">
<text x="115.8" y="179.5">PART NUMBER</text>
<text x="147.5" y="179.5">PACKAGE</text>
<text x="170.4" y="179.5">BODY SIZE (NOM)</text>
<text x="113.2" y="184.2">bq24770</text>
<text x="113.2" y="188.8">bq24773</text>
<text x="141.5" y="186.5">WQFN (28-Pin)</text>
<text x="169.7" y="186.5">4.00mm x 4.00mm</text>
<text x="113.2" y="194.3">(1) For all available packages, see the orderable addendum at</text>
<text x="118.5" y="197.5">the end of the data sheet.</text>
<text x="27.9" y="268.6">An IMPORTANT NOTICE at the end of this data sheet addresses availability, warranty, changes, use in safety-critical applications,</text>
<text x="27.9" y="271.8">intellectual property matters and other important disclaimers. PRODUCTION DATA.</text>
</g>
<g font-size="2.7">
<text x="82.1" y="7.7">Order</text>
<text x="82.1" y="10.7">Now</text>
</g>
<g font-size="2.6">
<text x="61.5" y="7.6">Product</text>
<text x="61.5" y="10.6">Folder</text>
<text x="99.6" y="7.8">Technical</text>
<text x="99.6" y="10.8">Documents</text>
<text x="125.3" y="7.6">Tools &amp;</text>
<text x="125.3" y="10.6">Software</text>
<text x="147.5" y="7.2">Support &amp;</text>
<text x="147.5" y="10.2">Community</text>
</g>
<g font-size="2.5">
<text x="131.5" y="26.3">SLUSC03C –AUGUST 2014–REVISED DECEMBER 2016</text>
<text x="170.3" y="173.5">(1)</text>
<text x="165.6" y="213.7">IN</text>
</g>
<text font-size="2.1" x="193.1" y="185.4">2</text>
<text font-size="1.9" x="56.8" y="233.8">bq24770</text>
<g font-size="1.7">
<text x="26" y="221">Adapter</text>
<text x="129.5" y="217.5">100</text>
<text x="130.4" y="220.8">95</text>
<text x="26" y="223">4.5-24V</text>
<text x="41.7" y="225.8">N-FET Driver</text>
<text x="130.4" y="227.5">85</text>
<text x="130.4" y="224.2">90</text>
<text x="130.4" y="230.9">80</text>
<text x="85" y="236.8">P-FET Driver</text>
<text x="127.9" y="239" transform="rotate(-90 127.9 239)">Efficiency (%)</text>
<text x="130.4" y="237.6">70</text>
<text x="130.4" y="234.2">75</text>
<text x="55.7" y="240.3">NVDC Charge</text>
<text x="56.9" y="242.4">Controller</text>
<text x="130.4" y="244.3">60</text>
<text x="130.4" y="240.9">65</text>
<text x="36.2" y="247">HOST</text>
<text x="130.4" y="247.7">55</text>
<text x="130.4" y="251">50</text>
<text x="169.2" y="247.1">V</text>
<text x="169.2" y="249">V</text>
<text x="173.4" y="247.1">= 9.0V</text>
<text x="173.4" y="249">= 13.5V</text>
<text x="132.6" y="253">0</text>
<text x="138.2" y="253">0.02</text>
<text x="144.9" y="253">0.04</text>
<text x="147.1" y="255">System Load Current (A)</text>
<text x="151.6" y="253">0.06</text>
<text x="158.3" y="253">0.08</text>
<text x="165.5" y="253">0.1</text>
<text x="171.8" y="253">0.12</text>
<text x="178.5" y="253">0.14</text>
</g>
<text font-size="1.5" x="94.3" y="232.2">SYS</text>
<g font-size="1.3">
<text x="58.6" y="219.9">R</text>
<text x="62.8" y="222.1">Enhanced Safety:</text>
<text x="62.8" y="223.6">OCP, OVP, FET Short</text>
<text x="37.3" y="232.8">Adapter Detection</text>
<text x="45.4" y="242.8">SMBus</text>
<text x="82.2" y="241.5">R</text>
<text x="43.2" y="249.5">IADP, IDCHG,</text>
<text x="43.2" y="251.1">PMON, PROCHOT</text>
<text x="170.4" y="247.4">SYS</text>
<text x="170.4" y="249.3">SYS</text>
</g>
<text font-size="1.3" fill="#999" x="179.7" y="255.7">D003</text>
<g font-size="1.2">
<text x="42.3" y="237.9">SMBus Controls V and I</text>
<text x="43" y="239.2">with high accuracy</text>
</g>
<text font-size="1.1" x="82.9" y="241.9">SR</text>
<text font-size="1" x="59.4" y="219.9">AC</text>
<text font-size="1" fill="#231f20" x="72.6" y="255.5">Copyright © 2016, Texas Instruments Incorporated</text>
</svg>
